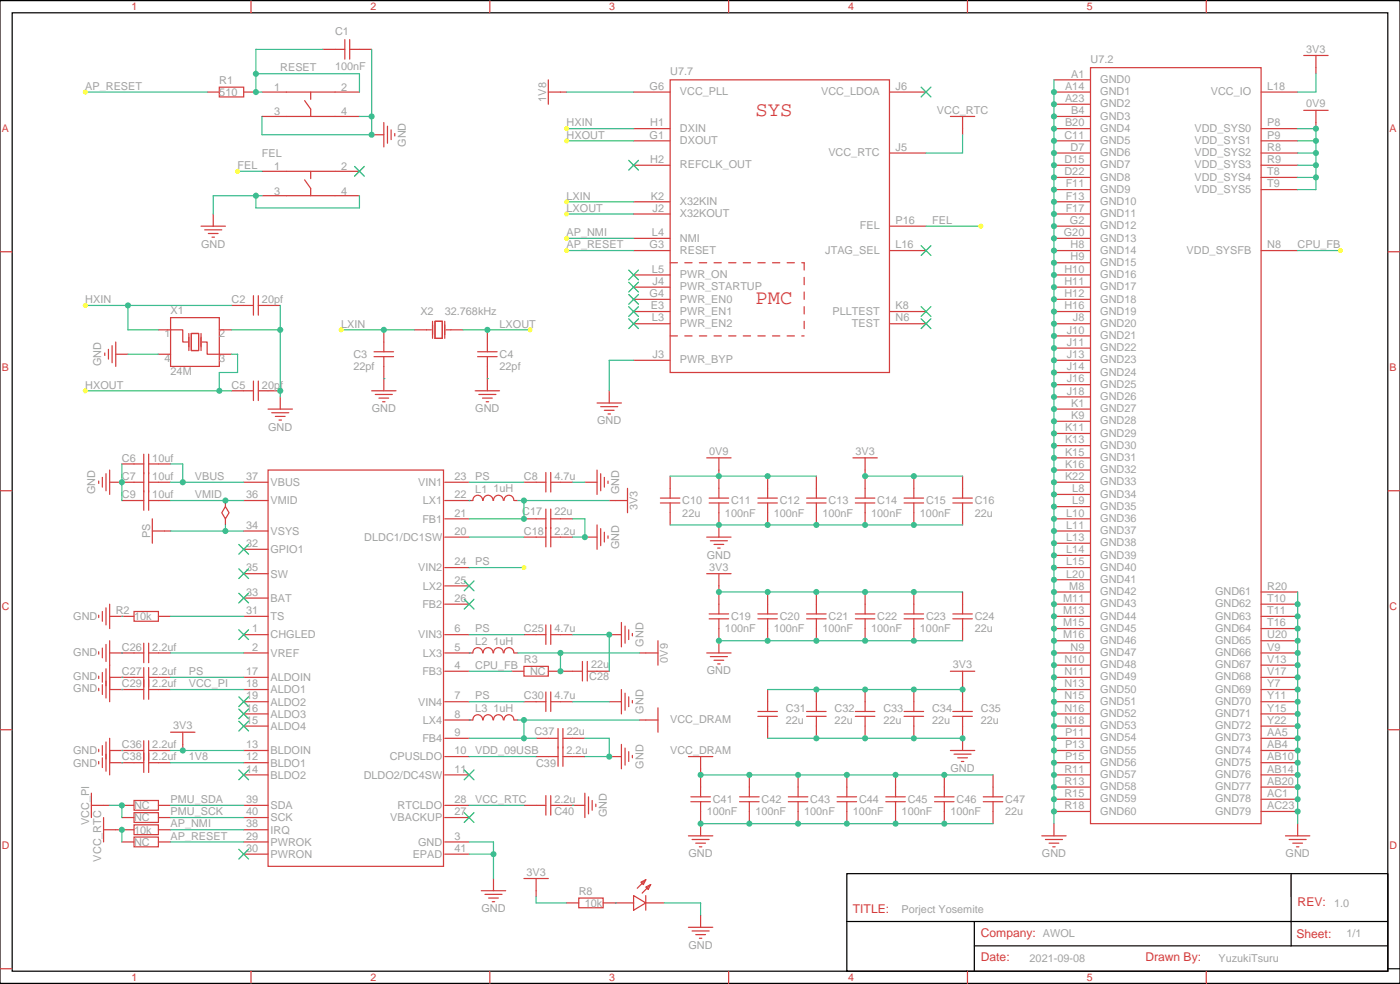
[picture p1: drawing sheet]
<svg xmlns="http://www.w3.org/2000/svg" width="405mm" height="285mm" viewBox="0 0 405 285" stroke-linecap="round" stroke-linejoin="round" font-family="sans-serif">
<path d="M0 .2h405.3v284.3h-405.3zM3.5 3.7h398.3v277.3h-398.3zM245.2 252.8h156.6v28.2h-156.6zM373.8 252.8v20.9M245.2 266.6h156.5M282.1 273.7h119.6M282.1 266.6v14.1M401.8 280.3h3.5" fill="none" stroke="#000" stroke-width=".35"/>
<g fill="none" stroke="#d43d3d" stroke-width=".35">
<path d="M72.7 .2v3.5M93.5 14.3h6.3M99.8 11.5v5.6M101.2 14.3h6.4M101.2 11.5v5.6M141.8 .2v3.5M211 .2v3.5M280.1 .2v3.5M315.7 19.6h49.4v218.7h-49.4zM349.2 .2v3.5M377.5 16.1h7M381 16.1v5.2"/>
<path d="M60 26.6h3.5M63.5 25.2h7.1v2.8h-7.1zM70.6 26.6h3.5M75.8 26.6h28.3M75.8 33.7h28.3M88.2 29.1l1.8 2.5v2.1M90 26.6v2.2M107.6 39h3.5M111.1 35.5v7M112.2 36.5v5M113.2 37.6v2.8M114.3 38.6v.7"/>
<path d="M158.7 26.6h5.3M158.7 23.1v7.1M183.4 26.6h10.6M183.4 37.2h10.6M194 23.1h63.5v84.7h-63.5zM257.5 26.6h10.6M275.2 33.7h7M278.7 33.7v5.3M305.2 23.1h10.5M305.2 26.6h10.5M305.2 30.2h10.5M305.2 33.7h10.5"/>
<path d="M305.2 37.2h10.5M365.1 26.6h10.6M365.1 37.2h10.6M377.5 31.9h7M381 31.9v5.3M75.8 49.6h28.3M75.8 56.6h28.3M88.2 52l1.8 2.5v2.1M90 49.6v2.1M183.4 40.7h10.6M183.4 47.8h10.6M183.4 58.4h10.6"/>
<path d="M257.5 44.3h10.6M305.2 40.7h10.5M305.2 44.3h10.5M305.2 47.8h10.5M305.2 51.3h10.5M305.2 54.9h10.5M305.2 58.4h10.5M365.1 40.7h10.6M365.1 44.3h10.6M365.1 47.8h10.6M365.1 51.3h10.6M365.1 54.9h10.6"/>
<path d="M0 72.8h3.5M58.2 65.4h7.1M59.3 66.5h4.9M60.3 67.6h2.8M61.4 68.6h.7M61.7 61.9v3.5M183.4 61.9h10.6M183.4 69h10.6M183.4 72.5h10.6M183.4 79.6h10.6M257.5 65.4h10.6M257.5 72.5h10.6"/>
<path d="M305.2 61.9h10.5M305.2 65.4h10.5M305.2 69h10.5M305.2 72.5h10.5M305.2 76h10.5M305.2 79.6h10.5M365.1 72.5h10.6M401.8 72.8h3.5M33.5 99v7M45.9 95.4h7v3.6h1.4M49.4 91.9h14.1v14.1h-14.1zM54.7 96.5v4.9"/>
<path d="M55.4 96.5h2.1v4.9h-2.1zM58.2 96.5v4.9M58.6 99h1.4v3.5h7M63.5 95.4h3.5M67 88.4h6.4M73.4 85.5v5.7M74.8 88.4h6.3M74.8 85.5v5.7M111.1 95.4v6.4M119.9 95.4h5M125.2 93v4.9M125.9 93h2.2v4.9h-2.2z"/>
<path d="M128.8 93v4.9M129.1 95.4h5M141.1 95.4v6.4M183.4 83.1h10.6M183.4 86.6h10.6M183.4 90.1h10.6M183.4 93.7h10.6M257.5 90.1h10.6M257.5 93.7h10.6M305.2 83.1h10.5M305.2 86.6h10.5M305.2 90.1h10.5"/>
<path d="M305.2 93.7h10.5M305.2 97.2h10.5M30.3 102.1v.7M31.4 101.1v2.8M32.5 100v5M33.5 102.5h3.5M45.9 102.5h3.5M67 113.1h6.4M73.4 110.2v5.7M74.8 110.2v5.7M74.8 113.1h6.3M77.6 118.4h7.1"/>
<path d="M78.7 119.4h4.9M81.1 114.8v3.6M107.6 113.1h7.1M108.3 101.8h5.6M108.3 103.2h5.6M108.7 114.1h4.9M109.7 115.2h2.8M110.8 116.2h.7M111.1 103.2v9.9M137.6 113.1h7M138.3 101.8h5.6M138.3 103.2h5.6"/>
<path d="M138.6 114.1h5M139.7 115.2h2.8M140.8 116.2h.7M141.1 103.2v9.9M172.9 116.6h7M173.9 117.7h5M175 118.7h2.8M176 119.8h.7M176.4 113.1v3.5M183.4 104.2h10.6M305.2 100.7h10.5M305.2 104.2h10.5"/>
<path d="M305.2 107.8h10.5M305.2 111.3h10.5M305.2 114.8h10.5M305.2 118.4h10.5M28.6 139.2v.7M29.6 138.1v2.8M30.7 137.1v4.9M31.7 139.5h9.9M31.7 136v7.1M35.3 134.2h6.3M41.6 131.4v16.2M43 139.5h6.4"/>
<path d="M43 131.4v16.2M43 134.2h6.4M70.6 139.5h7M77.6 136h50.8v114.6h-50.8zM79.7 120.5h2.8M80.8 121.5h.7M128.8 139.5h7M151.7 139.5h6.3M158 136.7v5.6M159.5 139.5h6.3M159.5 136.7v5.6M169.3 139.5h3.6"/>
<path d="M172.9 136v7.1M173.9 137.1v4.9M175 138.1v2.8M176 139.2v.7M194 137.8v6.3M204.6 132.5h7.1M208.1 132.5v11.6M222.2 137.8v6.3M236.4 137.8v6.3M246.9 132.5h7.1M250.5 132.5v11.6M264.6 137.8v6.3"/>
<path d="M278.7 137.8v6.3M305.2 139.5h10.5M305.2 121.9h10.5M305.2 125.4h10.5M305.2 128.9h10.5M305.2 132.5h10.5M305.2 136h10.5M0 142h3.5M35.3 144.8h6.3M43 144.8h6.4M44.1 153.6h5.3M44.1 150.1v7.1"/>
<path d="M65.3 146.6l1 1.7-1 1.8-1.1-1.8zM65.3 144.8v1.8M65.3 150.1v1.8M70.6 144.8h7M70.6 153.6h7M70.6 158.9h7M128.8 144.8h8.1M128.8 150.1h7M128.8 155.4h7M136.9 144.8a1.41 1.41 0 0 1 1.4-1.5 1.41 1.41 0 0 1 1.4 1.5M139.9 144.8a1.41 1.41 0 0 1 1.4-1.5 1.41 1.41 0 0 1 1.4 1.5M142.9 144.8a1.41 1.41 0 0 1 1.4-1.5 1.41 1.41 0 0 1 1.4 1.5"/>
<path d="M145.9 144.8a1.41 1.41 0 0 1 1.5-1.5 1.41 1.41 0 0 1 1.4 1.5M148.9 144.8h1M151.7 150.1h6.3M151.7 155.4h6.3M158 147.3v10.9M159.5 150.1h6.3M159.5 155.4h6.3M159.5 147.3v10.9M169.3 155.4h3.6M172.9 151.9v7M173.9 152.9v5M175 154v2.8"/>
<path d="M176 155v.8M176.4 144.8h5.3M181.7 141.3v7M191.2 144.1h5.6M191.2 145.5h5.6M194 145.5v6.4M204.6 155.4h7.1M205.3 144.1h5.7M205.3 145.5h5.7M205.7 156.5h4.9M206.7 157.5h2.8M207.8 158.6h.7"/>
<path d="M208.1 145.5v9.9M219.4 144.1h5.7M219.4 145.5h5.7M222.2 145.5v6.4M233.5 144.1h5.7M233.5 145.5h5.7M236.4 145.5v6.4M247.6 144.1h5.7M247.6 145.5h5.7M250.5 145.5v6.4M261.8 144.1h5.6M261.8 145.5h5.6"/>
<path d="M264.6 145.5v6.4M275.9 144.1h5.6M275.9 145.5h5.6M278.7 145.5v6.4M305.2 153.6h10.5M305.2 150.1h10.5M305.2 143.1h10.5M305.2 146.6h10.5M305.2 157.2h10.5M401.8 142h3.5M28.6 178v.7M29.6 176.9v2.8"/>
<path d="M30.7 175.9v4.9M31.7 178.3h7.1M31.7 174.8v7.1M38.8 176.9h7.1v2.8h-7.1zM45.9 178.3h3.5M70.6 166h7M70.6 173h7M70.6 178.3h7M128.8 174.8h7M128.8 169.5h7M128.8 164.2h7M204.6 166h7.1"/>
<path d="M205.3 177.6h5.7M205.3 179h5.7M208.1 166v11.6M208.1 179v9.9M219.4 177.6h5.7M219.4 179h5.7M222.2 171.3v6.3M222.2 179v6.4M233.5 177.6h5.7M233.5 179h5.7M236.4 171.3v6.3M236.4 179v6.4"/>
<path d="M247.6 177.6h5.7M247.6 179h5.7M250.5 171.3v6.3M250.5 179v6.4M261.8 177.6h5.6M261.8 179h5.6M264.6 171.3v6.3M264.6 179v6.4M275.9 177.6h5.6M275.9 179h5.6M278.7 171.3v6.3M278.7 179v6.4"/>
<path d="M305.2 178.3h10.5M305.2 174.8h10.5M305.2 164.2h10.5M305.2 160.7h10.5M305.2 167.7h10.5M305.2 171.3h10.5M365.1 178.3h10.6M365.1 174.8h10.6M365.1 171.3h10.6M28.6 188.6v.7M28.6 195.6v.7M28.6 199.1v.7"/>
<path d="M29.6 187.5v2.8M29.6 194.6v2.8M29.6 198.1v2.8M30.7 186.4v5M30.7 193.5v8.5M31.7 199.5h9.9M31.7 196h9.9M31.7 188.9h9.9M31.7 185.4v17.6M41.6 186.1v5.6M41.6 193.1v9.2M43 199.5h6.4"/>
<path d="M43 196h6.4M43 188.9h6.4M43 186.1v5.6M43 193.1v9.2M70.6 199.5h7M70.6 196h7M70.6 183.6h7M70.6 188.9h7M128.8 183.6h7M128.8 188.9h8.1M128.8 194.2h7M136.9 188.9a1.41 1.41 0 0 1 1.4-1.5 1.41 1.41 0 0 1 1.4 1.5"/>
<path d="M139.9 188.9a1.41 1.41 0 0 1 1.4-1.5 1.41 1.41 0 0 1 1.4 1.5M142.9 188.9a1.41 1.41 0 0 1 1.4-1.5 1.41 1.41 0 0 1 1.4 1.5M145.9 188.9a1.41 1.41 0 0 1 1.5-1.5 1.41 1.41 0 0 1 1.4 1.5M148.2 194.2h3.5M148.9 188.9h1M151.7 192.8h7v2.8h-7zM151.7 183.6h6.3M158 180.8v5.6M158.7 194.2h9.9M159.5 183.6h6.3M159.5 180.8v5.6M168.6 191.4v5.6"/>
<path d="M170 194.2h6.4M170 191.4v5.6M176.4 183.6h3.5M179.9 180.1v7M179.9 199.5v7.1M181 181.2v4.9M182 182.2v2.8M183.1 183.3v.7M185.2 188.9h5.3M190.5 185.4v7M204.6 188.9h7.1M205.7 190h4.9"/>
<path d="M206.7 191h2.8M207.8 192.1h.7M222.2 199.5v6.3M236.4 199.5v6.3M250.5 199.5v6.3M264.6 199.5v6.3M275.2 194.2h7M278.7 194.2v11.6M305.2 199.5h10.5M305.2 196h10.5M305.2 188.9h10.5M305.2 181.9h10.5"/>
<path d="M305.2 185.4h10.5M305.2 192.4h10.5M365.1 199.5h10.6M365.1 196h10.6M365.1 188.9h10.6M365.1 181.9h10.6M365.1 185.4h10.6M365.1 192.4h10.6M0 211.1h3.5M28.6 216.8v.7M29.6 215.7v2.8M29.6 219.3v2.8"/>
<path d="M30.7 214.7v8.4M31.7 217.1h9.9M31.7 213.6v10.6M41.6 214.3v9.2M43 217.1h6.4M43 214.3v9.2M49.4 211.8h7M52.9 211.8v5.3M70.6 203h7M70.6 206.6h7M70.6 210.1h7M70.6 217.1h7"/>
<path d="M128.8 203h7M128.8 218.9h7M128.8 213.6h7M128.8 208.3h8.1M136.9 208.3a1.41 1.41 0 0 1 1.4-1.5 1.41 1.41 0 0 1 1.4 1.5M139.9 208.3a1.41 1.41 0 0 1 1.4-1.5 1.41 1.41 0 0 1 1.4 1.5M142.9 208.3a1.41 1.41 0 0 1 1.4-1.5 1.41 1.41 0 0 1 1.4 1.5M145.9 208.3a1.41 1.41 0 0 1 1.5-1.5 1.41 1.41 0 0 1 1.4 1.5M148.9 208.3h1M151.7 203h6.3M155.2 218.9h6.4M155.2 213.6h6.4"/>
<path d="M158 200.2v5.6M159.5 203h6.3M159.5 200.2v5.6M161.6 210.8v10.9M163 218.9h6.3M163 213.6h6.3M163 210.8v10.9M176.4 203h3.5M176.4 218.9h3.5M179.9 215.4v7M181 200.6v4.9M181 216.4v5"/>
<path d="M182 201.6v2.8M182 217.5v2.8M183.1 202.7v.7M183.1 218.5v.8M185.2 208.3h5.3M190.5 204.8v7M199.3 218.9h7.1M202.8 218.9v11.6M219.4 205.8h5.7M219.4 207.3h5.7M222.2 207.3v6.3M233.5 205.8h5.7"/>
<path d="M233.5 207.3h5.7M236.4 207.3v6.3M247.6 205.8h5.7M247.6 207.3h5.7M250.5 207.3v6.3M261.8 205.8h5.6M261.8 207.3h5.6M264.6 207.3v6.3M275.2 217.1h7M275.9 205.8h5.6M275.9 207.3h5.6M276.2 218.2h5"/>
<path d="M277.3 219.3h2.8M278.7 207.3v9.8M305.2 203h10.5M305.2 206.6h10.5M305.2 210.1h10.5M305.2 217.1h10.5M305.2 213.6h10.5M365.1 203h10.6M365.1 206.6h10.6M365.1 210.1h10.6M365.1 217.1h10.6M365.1 213.6h10.6"/>
<path d="M401.8 211.1h3.5M26.5 233h5.2M26.5 229.5v7M28.6 220.3v.7M30 236.5v7.1M31.7 220.7h9.9M35.3 236.5h3.5M35.3 233h3.5M38.8 238.7h7.1v2.8h-7.1zM38.8 235.1h7.1v2.8h-7.1zM38.8 231.6h7.1v2.8h-7.1zM43 220.7h6.4"/>
<path d="M45.9 236.5h3.5M45.9 233h3.5M70.6 236.5h7M70.6 233h7M70.6 224.2h7M70.6 220.7h7M128.8 236.5h7M128.8 233h7M128.8 224.2h7M151.7 233h6.3M158 230.2v5.6M159.5 233h9.8"/>
<path d="M159.5 230.2v5.6M169.3 229.5v7M170.4 230.5v5M171.4 231.6v2.8M172.5 232.7v.7M200 230.5h5.7M200 232h5.7M202.8 232v9.8M214.1 230.5h5.7M214.1 232h5.7M217 224.2v6.3M217 232v6.3"/>
<path d="M228.2 230.5h5.7M228.2 232h5.7M231.1 224.2v6.3M231.1 232v6.3M242.4 230.5h5.6M242.4 232h5.6M245.2 224.2v6.3M245.2 232v6.3M256.5 230.5h5.6M256.5 232h5.6M259.3 224.2v6.3M259.3 232v6.3"/>
<path d="M270.6 230.5h5.6M270.6 232h5.6M273.4 224.2v6.3M273.4 232v6.3M278.3 220.3h.7M284.7 230.5h5.6M284.7 232h5.6M287.5 224.2v6.3M287.5 232v6.3M305.2 224.2h10.5M305.2 220.7h10.5M305.2 227.7h10.5"/>
<path d="M305.2 231.2h10.5M305.2 234.8h10.5M305.2 238.3v3.5M365.1 224.2h10.6M365.1 220.7h10.6M365.1 227.7h10.6M365.1 231.2h10.6M365.1 234.8h10.6M375.7 238.3v3.5M30 240.1h8.8M35.3 243.6h3.5M38.8 242.2h7.1v2.8h-7.1z"/>
<path d="M45.9 240.1h3.5M45.9 243.6h3.5M70.6 247.1h7M70.6 240.1h7M70.6 243.6h7M128.8 247.1h7M128.8 243.6h7M139.3 257.7h7.1M140.4 258.8h4.9M141.5 259.8h2.8M142.9 254.2v3.5M151.7 254.2h7"/>
<path d="M155.2 254.2v5.3M167.6 259.8h7v2.8h-7zM183.4 259.1l3.6 2.1-3.6 2.1zM185.6 255.2l1.4-.7-.7 1.4zM187 256.6l1.4-.7-.7 1.5zM187 254.5l-2.5 2.5M187 259.1v4.2M188.4 255.9l-2.5 2.5M199.3 241.8h7.1M200.4 242.9h4.9M201.4 243.9h2.9M202.5 245h.7"/>
<path d="M301.6 241.8h7.1M302.7 242.9h4.9M303.7 243.9h2.9M304.8 245h.7M372.2 241.8h7M373.2 242.9h5M374.3 243.9h2.8M375.4 245h.7M142.5 260.9h.7M164 261.2h3.6M174.6 261.2h8.8M187 261.2h5.3"/>
<path d="M199.3 268.3h7.1M200.4 269.3h4.9M201.4 270.4h2.9M202.5 271.5h.7M202.8 264.8v3.5M0 280.3h3.5M72.7 281v3.5M141.8 281v3.5M211 281v3.5M280.1 281v3.5M349.2 281v3.5"/>
</g>
<g fill="none" stroke="#3c3" stroke-width=".35">
<path d="M266.7 25.2l2.8 2.8M269.5 25.2l-2.8 2.8M102.7 48.2l2.8 2.8M105.5 48.2l-2.8 2.8M182 46.4l2.9 2.8M184.9 46.4l-2.9 2.8M182 78.1l2.9 2.9M184.9 78.1l-2.9 2.9M266.7 71.1l2.8 2.8M269.5 71.1l-2.8 2.8M182 81.7l2.9 2.8M182 85.2l2.9 2.8"/>
<path d="M182 88.7l2.9 2.8M182 92.3l2.9 2.8M184.9 92.3l-2.9 2.8M184.9 81.7l-2.9 2.8M184.9 85.2l-2.9 2.8M184.9 88.7l-2.9 2.8M266.7 92.3l2.8 2.8M266.7 88.7l2.8 2.8M269.5 92.3l-2.8 2.8M269.5 88.7l-2.8 2.8M69.1 157.5l2.9 2.8M72 157.5l-2.9 2.8"/>
<path d="M69.1 164.6l2.9 2.8M69.1 171.6l2.9 2.8M72 164.6l-2.9 2.8M72 171.6l-2.9 2.8M134.4 173.4l2.8 2.8M134.4 168.1l2.8 2.8M137.2 173.4l-2.8 2.8M137.2 168.1l-2.8 2.8M69.1 182.2l2.9 2.8M72 182.2l-2.9 2.8M69.1 201.6l2.9 2.8M69.1 205.1l2.9 2.9"/>
<path d="M69.1 208.7l2.9 2.8M72 201.6l-2.9 2.8M72 205.1l-2.9 2.9M72 208.7l-2.9 2.8M69.1 222.8l2.9 2.8M72 222.8l-2.9 2.8M134.4 235.1l2.8 2.8M134.4 222.8l2.8 2.8M137.2 235.1l-2.8 2.8M137.2 222.8l-2.8 2.8M69.1 245.7l2.9 2.8M72 245.7l-2.9 2.8"/>
</g>
<path d="M194 76h38.8M232.8 76v21.2M194 97.2h38.8" fill="none" stroke="#d43d3d" stroke-width=".35" stroke-dasharray="2.1 2.1"/>
<path d="M24.7 88.4h42.3M37 88.4v7h8.9M67 95.4h14.1M81.1 88.4v26.4M24.7 113.1h42.3M37 102.5h8.9M67 102.5h1.8v5.3h-5.3v5.3" fill="none" stroke="#3dbd91" stroke-width=".35"/>
<g fill="#3dbd91">
<circle cx="111.1" cy="109.5" r=".18"/>
<circle cx="141.1" cy="109.5" r=".18"/>
</g>
<path d="M164 37.2h19.4M164 40.7h19.4M164 58.4h19.4M164 61.9h19.4M98.8 95.4h21.1M134.1 95.4h19.4M49.4 153.6h21.2M49.4 144.8h21.2M65.3 151.9v1.7" fill="none" stroke="#3dbd91" stroke-width=".35"/>
<circle cx="35.3" cy="178.3" r=".18" fill="#3dbd91"/>
<path d="M49.4 178.3h21.2M49.4 188.9h21.2" fill="none" stroke="#3dbd91" stroke-width=".35"/>
<circle cx="35.3" cy="188.9" r=".18" fill="#3dbd91"/>
<path d="M49.4 196h21.2M49.4 199.5h21.2" fill="none" stroke="#3dbd91" stroke-width=".35"/>
<g fill="#3dbd91">
<circle cx="35.3" cy="199.5" r=".18"/>
<circle cx="35.3" cy="217.1" r=".18"/>
<circle cx="35.3" cy="220.7" r=".18"/>
</g>
<path d="M107.6 14.3v24.7h-31.8v-5.3M104.1 33.7h3.5M135.8 139.5h15.9M49.4 217.1h21.2M49.4 220.7h21.2M49.4 233h21.2M35.3 240.1v3.5M49.4 240.1h21.2M49.4 243.6h21.2" fill="none" stroke="#3dbd91" stroke-width=".35"/>
<circle cx="135.8" cy="144.8" r=".18" fill="#3dbd91"/>
<path d="M165.8 139.5h3.5M135.8 155.4h15.9M135.8 164.2h15.9M135.8 183.6h15.9" fill="none" stroke="#3dbd91" stroke-width=".35"/>
<circle cx="135.8" cy="188.9" r=".18" fill="#3dbd91"/>
<path d="M135.8 203h15.9" fill="none" stroke="#3dbd91" stroke-width=".35"/>
<circle cx="135.8" cy="208.3" r=".18" fill="#3dbd91"/>
<path d="M135.8 233h15.9" fill="none" stroke="#3dbd91" stroke-width=".35"/>
<circle cx="165.8" cy="233" r=".18" fill="#3dbd91"/>
<path d="M305.2 23.1v215.2M268.1 65.4h15.9M375.7 171.3v67M135.8 243.6h7.1v10.6M135.8 247.1h7.1" fill="none" stroke="#3dbd91" stroke-width=".35"/>
<circle cx="35.3" cy="196" r=".18" fill="#3dbd91"/>
<g fill="none" stroke="#3dbd91" stroke-width=".35">
<path d="M93.5 14.3h-19.4v12.3h1.7M24.7 26.6h35.3M74.1 21.3h30v5.3M164 26.6h19.4M278.7 39v5.3h-10.6M375.7 37.2h5.3v17.7h-5.3M381 21.3v5.3h-5.3M68.8 49.6h7M74.1 56.6v3.5h30v-3.5M75.8 56.6h-14.1v5.3M375.7 44.3h5.3M375.7 51.3h5.3"/>
<path d="M375.7 47.8h5.3M375.7 40.7h5.3M164 69h19.4M164 72.5h19.4M375.7 72.5h12.4M183.4 104.2h-7v8.9M35.3 134.2v10.6M49.4 134.2h3.5v5.3M49.4 139.5h21.2M194 137.8h42.4M250.5 137.8h28.2M149.9 144.8h26.5"/>
<path d="M151.7 144.8v5.3h-15.9M165.8 150.1h3.5v5.3h-3.5M194 151.9h84.7M208.1 171.3h70.6M135.8 194.2h12.4M149.9 188.9h35.3M162.3 188.9v5.3M165.8 183.6h10.6v10.6M208.1 185.4h70.6M165.8 203h10.6M31.7 233h3.6v3.5M49.4 236.5h21.2"/>
<path d="M202.8 224.2h84.7M202.8 238.3h84.7M192.3 261.2h10.5v3.6"/>
</g>
<circle cx="178.2" cy="261.2" r=".18" fill="#3dbd91"/>
<path d="M222.2 199.5h56.5M135.8 213.6h19.4M135.8 218.9h19.4M149.9 208.3h35.3M151.7 208.3v5.3M169.3 213.6h7.1v5.3h-7.1M222.2 213.6h56.5M155.2 259.5v1.7h8.8" fill="none" stroke="#3dbd91" stroke-width=".35"/>
<g fill="#3dbd91">
<circle cx="37" cy="88.4" r=".88"/>
<circle cx="81.1" cy="95.4" r=".88"/>
<circle cx="81.1" cy="113.1" r=".88"/>
<circle cx="63.5" cy="113.1" r=".88"/>
<circle cx="111.1" cy="95.4" r=".88"/>
<circle cx="141.1" cy="95.4" r=".88"/>
<circle cx="65.3" cy="153.6" r=".88"/>
<circle cx="65.3" cy="144.8" r=".88"/>
<circle cx="52.9" cy="217.1" r=".88"/>
<circle cx="35.3" cy="240.1" r=".88"/>
<circle cx="107.6" cy="39" r=".88"/>
<circle cx="107.6" cy="33.7" r=".88"/>
<circle cx="375.7" cy="174.8" r=".88"/>
<circle cx="375.7" cy="178.3" r=".88"/>
<circle cx="375.7" cy="181.9" r=".88"/>
<circle cx="375.7" cy="185.4" r=".88"/>
<circle cx="375.7" cy="188.9" r=".88"/>
<circle cx="375.7" cy="192.4" r=".88"/>
<circle cx="375.7" cy="196" r=".88"/>
<circle cx="375.7" cy="199.5" r=".88"/>
<circle cx="375.7" cy="203" r=".88"/>
<circle cx="375.7" cy="206.6" r=".88"/>
<circle cx="375.7" cy="210.1" r=".88"/>
<circle cx="375.7" cy="213.6" r=".88"/>
<circle cx="375.7" cy="217.1" r=".88"/>
<circle cx="375.7" cy="220.7" r=".88"/>
<circle cx="375.7" cy="224.2" r=".88"/>
<circle cx="375.7" cy="227.7" r=".88"/>
<circle cx="375.7" cy="231.2" r=".88"/>
<circle cx="375.7" cy="234.8" r=".88"/>
<circle cx="305.2" cy="231.2" r=".88"/>
<circle cx="305.2" cy="234.8" r=".88"/>
<circle cx="305.2" cy="227.7" r=".88"/>
<circle cx="305.2" cy="224.2" r=".88"/>
<circle cx="305.2" cy="220.7" r=".88"/>
<circle cx="305.2" cy="217.1" r=".88"/>
<circle cx="305.2" cy="213.6" r=".88"/>
<circle cx="305.2" cy="210.1" r=".88"/>
<circle cx="305.2" cy="206.6" r=".88"/>
<circle cx="305.2" cy="203" r=".88"/>
<circle cx="305.2" cy="199.5" r=".88"/>
<circle cx="305.2" cy="196" r=".88"/>
<circle cx="305.2" cy="192.4" r=".88"/>
<circle cx="305.2" cy="188.9" r=".88"/>
<circle cx="305.2" cy="185.4" r=".88"/>
<circle cx="305.2" cy="181.9" r=".88"/>
<circle cx="305.2" cy="178.3" r=".88"/>
<circle cx="305.2" cy="174.8" r=".88"/>
<circle cx="305.2" cy="171.3" r=".88"/>
<circle cx="305.2" cy="167.7" r=".88"/>
<circle cx="305.2" cy="164.2" r=".88"/>
<circle cx="305.2" cy="160.7" r=".88"/>
<circle cx="305.2" cy="157.2" r=".88"/>
<circle cx="305.2" cy="153.6" r=".88"/>
<circle cx="305.2" cy="150.1" r=".88"/>
<circle cx="305.2" cy="146.6" r=".88"/>
<circle cx="305.2" cy="143.1" r=".88"/>
<circle cx="305.2" cy="139.5" r=".88"/>
<circle cx="305.2" cy="136" r=".88"/>
<circle cx="305.2" cy="132.5" r=".88"/>
<circle cx="305.2" cy="128.9" r=".88"/>
<circle cx="305.2" cy="125.4" r=".88"/>
<circle cx="305.2" cy="121.9" r=".88"/>
<circle cx="305.2" cy="118.4" r=".88"/>
<circle cx="305.2" cy="114.8" r=".88"/>
<circle cx="305.2" cy="111.3" r=".88"/>
<circle cx="305.2" cy="107.8" r=".88"/>
<circle cx="305.2" cy="104.2" r=".88"/>
<circle cx="305.2" cy="100.7" r=".88"/>
<circle cx="305.2" cy="97.2" r=".88"/>
<circle cx="305.2" cy="93.7" r=".88"/>
<circle cx="305.2" cy="90.1" r=".88"/>
<circle cx="305.2" cy="86.6" r=".88"/>
<circle cx="305.2" cy="83.1" r=".88"/>
<circle cx="305.2" cy="79.6" r=".88"/>
<circle cx="305.2" cy="76" r=".88"/>
<circle cx="305.2" cy="72.5" r=".88"/>
<circle cx="305.2" cy="69" r=".88"/>
<circle cx="305.2" cy="65.4" r=".88"/>
<circle cx="305.2" cy="61.9" r=".88"/>
<circle cx="305.2" cy="58.4" r=".88"/>
<circle cx="305.2" cy="54.9" r=".88"/>
<circle cx="305.2" cy="51.3" r=".88"/>
<circle cx="305.2" cy="47.8" r=".88"/>
<circle cx="305.2" cy="44.3" r=".88"/>
<circle cx="305.2" cy="40.7" r=".88"/>
<circle cx="305.2" cy="37.2" r=".88"/>
<circle cx="305.2" cy="33.7" r=".88"/>
<circle cx="305.2" cy="30.2" r=".88"/>
<circle cx="305.2" cy="26.6" r=".88"/>
<circle cx="142.9" cy="247.1" r=".88"/>
<circle cx="35.3" cy="233" r=".88"/>
<circle cx="74.1" cy="21.3" r=".88"/>
<circle cx="74.1" cy="26.6" r=".88"/>
<circle cx="381" cy="51.3" r=".88"/>
<circle cx="381" cy="47.8" r=".88"/>
<circle cx="381" cy="44.3" r=".88"/>
<circle cx="381" cy="40.7" r=".88"/>
<circle cx="381" cy="37.2" r=".88"/>
<circle cx="74.1" cy="56.6" r=".88"/>
<circle cx="208.1" cy="185.4" r=".88"/>
<circle cx="222.3" cy="185.4" r=".88"/>
<circle cx="236.4" cy="185.4" r=".88"/>
<circle cx="250.5" cy="185.4" r=".88"/>
<circle cx="264.6" cy="185.4" r=".88"/>
<circle cx="264.6" cy="171.3" r=".88"/>
<circle cx="250.5" cy="171.3" r=".88"/>
<circle cx="236.4" cy="171.3" r=".88"/>
<circle cx="222.3" cy="171.3" r=".88"/>
<circle cx="208.1" cy="171.3" r=".88"/>
<circle cx="35.3" cy="139.5" r=".88"/>
<circle cx="52.9" cy="139.5" r=".88"/>
<circle cx="162.3" cy="188.9" r=".88"/>
<circle cx="162.3" cy="194.2" r=".88"/>
<circle cx="176.4" cy="183.6" r=".88"/>
<circle cx="169.3" cy="155.4" r=".88"/>
<circle cx="151.7" cy="144.8" r=".88"/>
<circle cx="151.7" cy="150.1" r=".88"/>
<circle cx="259.3" cy="224.2" r=".88"/>
<circle cx="273.4" cy="224.2" r=".88"/>
<circle cx="245.2" cy="224.2" r=".88"/>
<circle cx="231.1" cy="224.2" r=".88"/>
<circle cx="217" cy="224.2" r=".88"/>
<circle cx="202.8" cy="224.2" r=".88"/>
<circle cx="217" cy="238.3" r=".88"/>
<circle cx="202.8" cy="238.3" r=".88"/>
<circle cx="231.1" cy="238.3" r=".88"/>
<circle cx="245.2" cy="238.3" r=".88"/>
<circle cx="259.3" cy="238.3" r=".88"/>
<circle cx="273.4" cy="238.3" r=".88"/>
<circle cx="208.1" cy="137.8" r=".88"/>
<circle cx="222.3" cy="137.8" r=".88"/>
<circle cx="236.4" cy="151.9" r=".88"/>
<circle cx="222.3" cy="151.9" r=".88"/>
<circle cx="208.1" cy="151.9" r=".88"/>
<circle cx="250.5" cy="151.9" r=".88"/>
<circle cx="264.6" cy="151.9" r=".88"/>
<circle cx="264.6" cy="137.8" r=".88"/>
<circle cx="250.5" cy="137.8" r=".88"/>
<circle cx="151.7" cy="208.3" r=".88"/>
<circle cx="151.7" cy="213.6" r=".88"/>
<circle cx="176.4" cy="218.9" r=".88"/>
<circle cx="236.4" cy="199.5" r=".88"/>
<circle cx="250.5" cy="199.5" r=".88"/>
<circle cx="264.6" cy="199.5" r=".88"/>
<circle cx="278.7" cy="199.5" r=".88"/>
<circle cx="278.7" cy="213.6" r=".88"/>
<circle cx="264.6" cy="213.6" r=".88"/>
<circle cx="250.5" cy="213.6" r=".88"/>
<circle cx="236.4" cy="213.6" r=".88"/>
</g>
<g fill="#ff0">
<circle cx="24.7" cy="88.4" r=".71"/>
<circle cx="24.7" cy="113.1" r=".71"/>
<circle cx="98.8" cy="95.4" r=".71"/>
<circle cx="153.5" cy="95.4" r=".71"/>
<circle cx="164" cy="37.2" r=".71"/>
<circle cx="164" cy="40.7" r=".71"/>
<circle cx="164" cy="58.4" r=".71"/>
<circle cx="164" cy="61.9" r=".71"/>
<circle cx="151.7" cy="164.2" r=".71"/>
<circle cx="284" cy="65.4" r=".71"/>
<circle cx="24.7" cy="26.6" r=".71"/>
<circle cx="164" cy="69" r=".71"/>
<circle cx="164" cy="72.5" r=".71"/>
<circle cx="388.1" cy="72.5" r=".71"/>
<circle cx="68.8" cy="49.6" r=".71"/>
</g>
<g font-size="5.9" fill="#d43d3d">
<text x="218.7" y="33.7">SYS</text>
<text x="218.7" y="88">PMC</text>
</g>
<g font-size="3.5" fill="#d43d3d">
<text x="375.7" y="262.3">REV:</text>
<text x="246.9" y="264">TITLE:</text>
<text x="284" y="271.1">Company: AWOL</text>
<text x="375.4" y="271.4">Sheet:</text>
<text x="284" y="278.1">Date:</text>
<text x="331.6" y="278.1">Drawn By:</text>
</g>
<g font-size="3.1" fill="#d43d3d">
<text x="38.1" y="3">1</text>
<text x="107.2" y="3">2</text>
<text x="176.4" y="3">3</text>
<text x="245.5" y="3">4</text>
<text x="314.7" y="3">5</text>
<text x=".5" y="38.1">A</text>
<text x="402.3" y="38.1">A</text>
<text x=".5" y="107.3">B</text>
<text x="402.3" y="107.3">B</text>
<text x=".5" y="176.4">C</text>
<text x="402.3" y="176.4">C</text>
<text x=".5" y="245.5">D</text>
<text x="402.3" y="245.5">D</text>
<text x="38.1" y="283.8">1</text>
<text x="107.2" y="283.8">2</text>
<text x="176.4" y="283.8">3</text>
<text x="245.5" y="283.8">4</text>
<text x="314.7" y="283.8">5</text>
</g>
<g font-size="3.1" fill="#a2a2a2">
<text x="97" y="10.1">C1</text>
<text x="378.2" y="15.2">3V3</text>
<text x="81.1" y="20.7">RESET</text>
<text x="97" y="20.3">100nF</text>
<text x="194" y="21.7">U7.7</text>
<text x="310.1" y="22.4">A1</text>
<text x="315.7" y="18.2">U7.2</text>
<text x="24.7" y="26">AP_RESET</text>
<text x="63.5" y="24.2">R1</text>
<text x="63.5" y="27.7">510</text>
<text x="79.4" y="26.3">1</text>
<text x="98.8" y="26.3">2</text>
<text x="158.1" y="29.4" transform="rotate(-90 158.1 29.4)">1V8</text>
<text x="188.1" y="26">G6</text>
<text x="196.8" y="27.5">VCC_PLL</text>
<text x="237.7" y="27.5">VCC_LDOA</text>
<text x="259.3" y="26">J6</text>
<text x="308.4" y="26">A14</text>
<text x="308.4" y="29.5">A23</text>
<text x="318.6" y="24">GND0</text>
<text x="318.6" y="27.5">GND1</text>
<text x="350.6" y="27.5">VCC_IO</text>
<text x="366.9" y="26">L18</text>
<text x="79.4" y="33.4">3</text>
<text x="98.8" y="33.4">4</text>
<text x="271.3" y="32.8">VCC_RTC</text>
<text x="310.1" y="33">B4</text>
<text x="318.6" y="31.1">GND2</text>
<text x="318.6" y="34.6">GND3</text>
<text x="378.2" y="31.1">0V9</text>
<text x="164" y="36.6">HXIN</text>
<text x="164" y="40.1">HXOUT</text>
<text x="188.1" y="40.1">G1</text>
<text x="188.2" y="36.6">H1</text>
<text x="196.8" y="38.1">DXIN</text>
<text x="196.8" y="41.7">DXOUT</text>
<text x="308.2" y="40.1">C11</text>
<text x="308.4" y="36.6">B20</text>
<text x="318.6" y="38.1">GND4</text>
<text x="318.6" y="41.7">GND5</text>
<text x="345.8" y="38.1">VDD_SYS0</text>
<text x="345.8" y="41.7">VDD_SYS1</text>
<text x="366.9" y="36.6">P8</text>
<text x="366.9" y="40.1">P9</text>
<text x="75.8" y="45.4">FEL</text>
<text x="117.5" y="42.5" transform="rotate(-90 117.5 42.5)">GND</text>
<text x="188.2" y="47.1">H2</text>
<text x="239.8" y="45.2">VCC_RTC</text>
<text x="259.3" y="43.6">J5</text>
<text x="308.2" y="47.1">D15</text>
<text x="309.9" y="43.6">D7</text>
<text x="318.6" y="45.2">GND6</text>
<text x="345.8" y="45.2">VDD_SYS2</text>
<text x="366.9" y="43.6">R8</text>
<text x="366.9" y="47.1">R9</text>
<text x="68.8" y="48.9">FEL</text>
<text x="79.4" y="49.2">1</text>
<text x="98.8" y="49.2">2</text>
<text x="196.8" y="48.7">REFCLK_OUT</text>
<text x="308.2" y="50.7">D22</text>
<text x="318.6" y="48.7">GND7</text>
<text x="318.6" y="52.2">GND8</text>
<text x="345.8" y="48.7">VDD_SYS3</text>
<text x="345.8" y="52.2">VDD_SYS4</text>
<text x="366.9" y="50.7">T8</text>
<text x="79.4" y="56.3">3</text>
<text x="98.8" y="56.3">4</text>
<text x="164" y="57.7">LXIN</text>
<text x="188.4" y="57.7">K2</text>
<text x="196.8" y="59.3">X32KIN</text>
<text x="308.5" y="54.2">F11</text>
<text x="308.5" y="57.7">F13</text>
<text x="318.6" y="55.8">GND9</text>
<text x="318.6" y="59.3">GND10</text>
<text x="345.8" y="55.8">VDD_SYS5</text>
<text x="366.9" y="54.2">T9</text>
<text x="164" y="61.3">LXOUT</text>
<text x="188.9" y="61.3">J2</text>
<text x="196.8" y="62.8">X32KOUT</text>
<text x="259.3" y="64.8">P16</text>
<text x="269.9" y="64.8">FEL</text>
<text x="308.5" y="61.3">F17</text>
<text x="309.8" y="64.8">G2</text>
<text x="318.6" y="62.8">GND11</text>
<text x="58.2" y="71.6">GND</text>
<text x="164" y="68.3">AP_NMI</text>
<text x="164" y="71.8">AP_RESET</text>
<text x="188.1" y="71.8">G3</text>
<text x="188.8" y="68.3">L4</text>
<text x="196.8" y="69.9">NMI</text>
<text x="248.9" y="66.4">FEL</text>
<text x="259.3" y="71.8">L16</text>
<text x="308" y="68.3">G20</text>
<text x="309.9" y="71.8">H8</text>
<text x="318.6" y="66.4">GND12</text>
<text x="318.6" y="69.9">GND13</text>
<text x="366.9" y="71.8">N8</text>
<text x="375.7" y="71.8">CPU_FB</text>
<text x="196.8" y="73.4">RESET</text>
<text x="239" y="73.4">JTAG_SEL</text>
<text x="309.9" y="75.4">H9</text>
<text x="318.6" y="73.4">GND14</text>
<text x="318.6" y="76.9">GND15</text>
<text x="343.6" y="73.4">VDD_SYSFB</text>
<text x="188.8" y="78.9">L5</text>
<text x="188.9" y="82.4">J4</text>
<text x="196.8" y="80.5">PWR_ON</text>
<text x="196.8" y="84">PWR_STARTUP</text>
<text x="308.2" y="78.9">H10</text>
<text x="308.2" y="82.4">H11</text>
<text x="318.6" y="80.5">GND16</text>
<text x="318.6" y="84">GND17</text>
<text x="24.7" y="87.7">HXIN</text>
<text x="67" y="87.7">C2</text>
<text x="75.8" y="87.7">20pf</text>
<text x="188.1" y="85.9">G4</text>
<text x="188.4" y="89.5">E3</text>
<text x="196.8" y="87.5">PWR_EN0</text>
<text x="259.3" y="89.5">K8</text>
<text x="308.2" y="85.9">H12</text>
<text x="308.2" y="89.5">H16</text>
<text x="318.6" y="87.5">GND18</text>
<text x="49.4" y="90.9">X1</text>
<text x="98.8" y="94.8">LXIN</text>
<text x="121.7" y="91.2">X2</text>
<text x="128.8" y="91.2">32.768kHz</text>
<text x="144.6" y="94.8">LXOUT</text>
<text x="188.8" y="93">L3</text>
<text x="196.8" y="91">PWR_EN1</text>
<text x="196.8" y="94.6">PWR_EN2</text>
<text x="241" y="91">PLLTEST</text>
<text x="246.7" y="94.6">TEST</text>
<text x="259.3" y="93">N6</text>
<text x="310.6" y="93">J8</text>
<text x="318.6" y="91">GND19</text>
<text x="318.6" y="94.6">GND20</text>
<text x="47.6" y="97.6">1</text>
<text x="63.5" y="97.6">2</text>
<text x="308.9" y="96.5">J10</text>
<text x="308.9" y="100.1">J11</text>
<text x="318.6" y="98.1">GND21</text>
<text x="318.6" y="101.6">GND22</text>
<text x="29.3" y="106" transform="rotate(-90 29.3 106)">GND</text>
<text x="47.6" y="104.6">4</text>
<text x="63.5" y="104.6">3</text>
<text x="102.3" y="103.6">C3</text>
<text x="102.3" y="107.1">22pf</text>
<text x="144.6" y="103.6">C4</text>
<text x="144.6" y="107.1">22pf</text>
<text x="188.9" y="103.6">J3</text>
<text x="196.8" y="105.2">PWR_BYP</text>
<text x="308.9" y="103.6">J13</text>
<text x="308.9" y="107.1">J14</text>
<text x="318.6" y="105.2">GND23</text>
<text x="24.7" y="112.4">HXOUT</text>
<text x="49.4" y="108.5">24M</text>
<text x="67" y="112.4">C5</text>
<text x="75.8" y="112.4">20pf</text>
<text x="308.9" y="110.6">J16</text>
<text x="318.6" y="108.7">GND24</text>
<text x="318.6" y="112.2">GND25</text>
<text x="107.6" y="119.3">GND</text>
<text x="137.6" y="119.3">GND</text>
<text x="308.9" y="114.2">J18</text>
<text x="310.1" y="117.7">K1</text>
<text x="318.6" y="115.7">GND26</text>
<text x="318.6" y="119.3">GND27</text>
<text x="77.6" y="124.6">GND</text>
<text x="172.9" y="122.8">GND</text>
<text x="308.4" y="124.8">K11</text>
<text x="310.1" y="121.2">K9</text>
<text x="318.6" y="122.8">GND28</text>
<text x="205.3" y="131.6">0V9</text>
<text x="247.7" y="131.6">3V3</text>
<text x="308.4" y="128.3">K13</text>
<text x="308.4" y="131.8">K15</text>
<text x="318.6" y="126.3">GND29</text>
<text x="318.6" y="129.9">GND30</text>
<text x="35.3" y="133.6">C6</text>
<text x="44.1" y="133.6">10uf</text>
<text x="308.4" y="135.3">K16</text>
<text x="318.6" y="133.4">GND31</text>
<text x="318.6" y="136.9">GND32</text>
<text x="27.6" y="143" transform="rotate(-90 27.6 143)">GND</text>
<text x="35.3" y="138.9">C7</text>
<text x="44.1" y="138.9">10uf</text>
<text x="56.4" y="138.9">VBUS</text>
<text x="71.3" y="138.9">37</text>
<text x="78.3" y="140.6">VBUS</text>
<text x="121.1" y="140.6">VIN1</text>
<text x="131.6" y="138.9">23</text>
<text x="137.6" y="138.9">PS</text>
<text x="137.6" y="142.6">L1</text>
<text x="142.9" y="142.4">1uH</text>
<text x="151.7" y="138.9">C8</text>
<text x="160.5" y="138.9">4.7u</text>
<text x="179.3" y="143" transform="rotate(-90 179.3 143)">GND</text>
<text x="308.4" y="138.9">K22</text>
<text x="310.5" y="142.4">L8</text>
<text x="318.6" y="140.4">GND33</text>
<text x="318.6" y="144">GND34</text>
<text x="35.3" y="144.2">C9</text>
<text x="44.1" y="144.2">10uf</text>
<text x="56.4" y="144.2">VMID</text>
<text x="71.3" y="144.2">36</text>
<text x="78.3" y="145.9">VMID</text>
<text x="122.5" y="145.9">LX1</text>
<text x="131.6" y="144.2">22</text>
<text x="131.6" y="149.4">21</text>
<text x="151.2" y="149.1">C17</text>
<text x="160.6" y="149.1">22u</text>
<text x="184.5" y="147.6" transform="rotate(-90 184.5 147.6)">3V3</text>
<text x="197.6" y="145.9">C10</text>
<text x="197.6" y="149.4">22u</text>
<text x="209.9" y="149.4">100nF</text>
<text x="211.7" y="145.9">C11</text>
<text x="224" y="149.4">100nF</text>
<text x="225.8" y="145.9">C12</text>
<text x="238.1" y="149.4">100nF</text>
<text x="239.9" y="145.9">C13</text>
<text x="252.2" y="149.4">100nF</text>
<text x="254" y="145.9">C14</text>
<text x="266.3" y="149.4">100nF</text>
<text x="268.1" y="145.9">C15</text>
<text x="282.2" y="145.9">C16</text>
<text x="282.2" y="149.4">22u</text>
<text x="308.7" y="149.4">L10</text>
<text x="310.5" y="145.9">L9</text>
<text x="318.6" y="147.5">GND35</text>
<text x="43.4" y="155.7" transform="rotate(-90 43.4 155.7)">PS</text>
<text x="71.3" y="153">34</text>
<text x="78.3" y="154.7">VSYS</text>
<text x="122.3" y="151.2">FB1</text>
<text x="131.6" y="154.7">20</text>
<text x="151.7" y="154.7">C18</text>
<text x="160.5" y="154.7">2.2u</text>
<text x="308.7" y="153">L11</text>
<text x="318.6" y="151">GND36</text>
<text x="318.6" y="154.5">GND37</text>
<text x="71.3" y="158.3">32</text>
<text x="78.3" y="160">GPIO1</text>
<text x="105.5" y="156.5">DLDC1/DC1SW</text>
<text x="179.3" y="158.9" transform="rotate(-90 179.3 158.9)">GND</text>
<text x="204.6" y="161.6">GND</text>
<text x="308.7" y="156.5">L13</text>
<text x="308.7" y="160">L14</text>
<text x="318.6" y="158.1">GND38</text>
<text x="318.6" y="161.6">GND39</text>
<text x="71.3" y="165.3">35</text>
<text x="78.3" y="167.1">SW</text>
<text x="121.1" y="165.3">VIN2</text>
<text x="131.6" y="163.6">24</text>
<text x="137.6" y="163.6">PS</text>
<text x="205.3" y="165.1">3V3</text>
<text x="308.7" y="163.6">L15</text>
<text x="308.7" y="167.1">L20</text>
<text x="318.6" y="165.1">GND40</text>
<text x="71.3" y="172.4">33</text>
<text x="122.5" y="170.6">LX2</text>
<text x="131.6" y="168.9">25</text>
<text x="309.6" y="170.6">M8</text>
<text x="318.6" y="168.7">GND41</text>
<text x="318.6" y="172.2">GND42</text>
<text x="351.8" y="172.2">GND61</text>
<text x="366.9" y="170.6">R20</text>
<text x="21.2" y="179.2">GND</text>
<text x="33.5" y="177.7">R2</text>
<text x="38.8" y="179.4">10k</text>
<text x="71.3" y="177.7">31</text>
<text x="78.3" y="174.1">BAT</text>
<text x="78.3" y="179.4">TS</text>
<text x="122.3" y="175.9">FB2</text>
<text x="131.6" y="174.1">26</text>
<text x="211.7" y="179.4">C19</text>
<text x="225.8" y="179.4">C20</text>
<text x="239.9" y="179.4">C21</text>
<text x="254" y="179.4">C22</text>
<text x="268.1" y="179.4">C23</text>
<text x="282.2" y="179.4">C24</text>
<text x="307.8" y="174.1">M11</text>
<text x="307.8" y="177.7">M13</text>
<text x="318.6" y="175.7">GND43</text>
<text x="318.6" y="179.2">GND44</text>
<text x="351.8" y="175.7">GND62</text>
<text x="351.8" y="179.2">GND63</text>
<text x="366.9" y="174.1">T10</text>
<text x="366.9" y="177.7">T11</text>
<text x="73" y="183">1</text>
<text x="78.3" y="184.7">CHGLED</text>
<text x="121.1" y="184.7">VIN3</text>
<text x="131.6" y="183">6</text>
<text x="137.6" y="183">PS</text>
<text x="151.7" y="183">C25</text>
<text x="160.5" y="183">4.7u</text>
<text x="209.9" y="183">100nF</text>
<text x="224" y="183">100nF</text>
<text x="238.1" y="183">100nF</text>
<text x="252.2" y="183">100nF</text>
<text x="266.3" y="183">100nF</text>
<text x="282.2" y="183">22u</text>
<text x="307.8" y="181.2">M15</text>
<text x="307.8" y="184.7">M16</text>
<text x="318.6" y="182.8">GND45</text>
<text x="351.8" y="182.8">GND64</text>
<text x="366.9" y="181.2">T16</text>
<text x="366.9" y="184.7">U20</text>
<text x="21.2" y="189.8">GND</text>
<text x="35.3" y="188.3">C26</text>
<text x="44.1" y="188.3">2.2uf</text>
<text x="73" y="188.3">2</text>
<text x="78.3" y="190">VREF</text>
<text x="122.5" y="190">LX3</text>
<text x="131.6" y="188.3">5</text>
<text x="137.6" y="186.7">L2</text>
<text x="142.9" y="186.5">1uH</text>
<text x="151.7" y="191.8">R3</text>
<text x="186.3" y="187.1" transform="rotate(-90 186.3 187.1)">GND</text>
<text x="193.4" y="191.7" transform="rotate(-90 193.4 191.7)">0V9</text>
<text x="308.2" y="191.8">N10</text>
<text x="309.9" y="188.3">N9</text>
<text x="318.6" y="186.3">GND46</text>
<text x="318.6" y="189.8">GND47</text>
<text x="351.8" y="186.3">GND65</text>
<text x="351.8" y="189.8">GND66</text>
<text x="366.9" y="188.3">V9</text>
<text x="366.9" y="191.8">V13</text>
<text x="21.2" y="196.9">GND</text>
<text x="35.3" y="195.3">C27</text>
<text x="44.1" y="195.3">2.2uf</text>
<text x="54.7" y="195.3">PS</text>
<text x="71.3" y="195.3">17</text>
<text x="78.3" y="197.1">ALDOIN</text>
<text x="122.3" y="195.3">FB3</text>
<text x="131.6" y="193.5">4</text>
<text x="137.6" y="193.5">CPU_FB</text>
<text x="153.5" y="195.3">NC</text>
<text x="170.6" y="196.7">C28</text>
<text x="171.1" y="193.2">22u</text>
<text x="204.6" y="195.1">GND</text>
<text x="275.9" y="193.4">3V3</text>
<text x="308.2" y="195.3">N11</text>
<text x="318.6" y="193.4">GND48</text>
<text x="318.6" y="196.9">GND49</text>
<text x="351.8" y="193.4">GND67</text>
<text x="351.8" y="196.9">GND68</text>
<text x="366.9" y="195.3">V17</text>
<text x="21.2" y="200.2">GND</text>
<text x="35.3" y="198.8">C29</text>
<text x="44.1" y="198.8">2.2uf</text>
<text x="54.7" y="198.8">VCC_PI</text>
<text x="71.3" y="202.4">19</text>
<text x="71.3" y="198.8">18</text>
<text x="78.3" y="200.6">ALDO1</text>
<text x="131.6" y="202.4">7</text>
<text x="137.6" y="202.4">PS</text>
<text x="151.7" y="202.4">C30</text>
<text x="160.5" y="202.4">4.7u</text>
<text x="308.2" y="198.8">N13</text>
<text x="308.2" y="202.4">N15</text>
<text x="318.6" y="200.4">GND50</text>
<text x="318.6" y="203.9">GND51</text>
<text x="351.8" y="200.4">GND69</text>
<text x="351.8" y="203.9">GND70</text>
<text x="366.9" y="198.8">Y7</text>
<text x="366.9" y="202.4">Y11</text>
<text x="71.3" y="205.9">16</text>
<text x="71.3" y="209.4">15</text>
<text x="78.3" y="204.1">ALDO2</text>
<text x="78.3" y="207.7">ALDO3</text>
<text x="121.1" y="204.1">VIN4</text>
<text x="122.5" y="209.4">LX4</text>
<text x="131.6" y="207.7">8</text>
<text x="137.6" y="206.1">L3</text>
<text x="142.9" y="205.9">1uH</text>
<text x="186.3" y="206.5" transform="rotate(-90 186.3 206.5)">GND</text>
<text x="194" y="209.2">VCC_DRAM</text>
<text x="227.5" y="205.9">C31</text>
<text x="227.5" y="209.4">22u</text>
<text x="241.7" y="205.9">C32</text>
<text x="241.7" y="209.4">22u</text>
<text x="255.8" y="205.9">C33</text>
<text x="255.8" y="209.4">22u</text>
<text x="269.9" y="205.9">C34</text>
<text x="269.9" y="209.4">22u</text>
<text x="284" y="205.9">C35</text>
<text x="284" y="209.4">22u</text>
<text x="308.2" y="205.9">N16</text>
<text x="308.2" y="209.4">N18</text>
<text x="318.6" y="207.5">GND52</text>
<text x="351.8" y="207.5">GND71</text>
<text x="366.9" y="205.9">Y15</text>
<text x="366.9" y="209.4">Y22</text>
<text x="50.1" y="211">3V3</text>
<text x="78.3" y="211.2">ALDO4</text>
<text x="122.3" y="214.7">FB4</text>
<text x="131.6" y="212.9">9</text>
<text x="154.7" y="212.6">C37</text>
<text x="164.1" y="212.6">22u</text>
<text x="308.4" y="212.9">P11</text>
<text x="318.6" y="211">GND53</text>
<text x="318.6" y="214.5">GND54</text>
<text x="351.8" y="211">GND72</text>
<text x="351.8" y="214.5">GND73</text>
<text x="366.9" y="212.9">AA5</text>
<text x="21.2" y="218.2">GND</text>
<text x="21.2" y="221.8">GND</text>
<text x="35.3" y="216.5">C36</text>
<text x="35.3" y="220">C38</text>
<text x="44.1" y="216.5">2.2uf</text>
<text x="44.1" y="220">2.2uf</text>
<text x="54.7" y="220">1V8</text>
<text x="71.3" y="216.5">13</text>
<text x="71.3" y="220">12</text>
<text x="78.3" y="218.2">BLDOIN</text>
<text x="78.3" y="221.8">BLDO1</text>
<text x="112.8" y="220">CPUSLDO</text>
<text x="131.6" y="218.2">10</text>
<text x="137.6" y="218.2">VDD_09USB</text>
<text x="155.2" y="221.8">C39</text>
<text x="164" y="218.2">2.2u</text>
<text x="194" y="218">VCC_DRAM</text>
<text x="308.4" y="216.5">P13</text>
<text x="308.4" y="220">P15</text>
<text x="318.6" y="218">GND55</text>
<text x="318.6" y="221.6">GND56</text>
<text x="351.8" y="218">GND74</text>
<text x="351.8" y="221.6">GND75</text>
<text x="366.9" y="216.5">AB4</text>
<text x="366.9" y="220">AB10</text>
<text x="71.3" y="223.5">14</text>
<text x="78.3" y="225.3">BLDO2</text>
<text x="105.3" y="225.3">DLDO2/DC4SW</text>
<text x="131.6" y="223.5">11</text>
<text x="186.3" y="222.4" transform="rotate(-90 186.3 222.4)">GND</text>
<text x="275.2" y="223.3">GND</text>
<text x="308.2" y="223.5">R11</text>
<text x="308.2" y="227.1">R13</text>
<text x="318.6" y="225.1">GND57</text>
<text x="351.8" y="225.1">GND76</text>
<text x="366.9" y="223.5">AB14</text>
<text x="366.9" y="227.1">AB20</text>
<text x="49.4" y="232.4">PMU_SDA</text>
<text x="71.3" y="232.4">39</text>
<text x="131.6" y="232.4">28</text>
<text x="137.6" y="232.4">VCC_RTC</text>
<text x="160.5" y="232.4">2.2u</text>
<text x="206.4" y="232.4">C41</text>
<text x="220.5" y="232.4">C42</text>
<text x="234.6" y="232.4">C43</text>
<text x="248.7" y="232.4">C44</text>
<text x="262.8" y="232.4">C45</text>
<text x="276.9" y="232.4">C46</text>
<text x="291" y="232.4">C47</text>
<text x="308.2" y="230.6">R15</text>
<text x="318.6" y="228.6">GND58</text>
<text x="318.6" y="232.2">GND59</text>
<text x="351.8" y="228.6">GND77</text>
<text x="351.8" y="232.2">GND78</text>
<text x="366.9" y="230.6">AC1</text>
<text x="25.8" y="238.7" transform="rotate(-90 25.8 238.7)">VCC_PI</text>
<text x="38.8" y="237.6">NC</text>
<text x="38.8" y="234.1">NC</text>
<text x="49.4" y="239.4">AP_NMI</text>
<text x="49.4" y="235.9">PMU_SCK</text>
<text x="71.3" y="235.9">40</text>
<text x="71.3" y="239.4">38</text>
<text x="78.3" y="237.6">SCK</text>
<text x="78.3" y="234.1">SDA</text>
<text x="113" y="237.6">VBACKUP</text>
<text x="115.1" y="234.1">RTCLDO</text>
<text x="131.6" y="235.9">27</text>
<text x="160.5" y="235.9">C40</text>
<text x="175.7" y="236.5" transform="rotate(-90 175.7 236.5)">GND</text>
<text x="204.6" y="235.9">100nF</text>
<text x="218.7" y="235.9">100nF</text>
<text x="232.8" y="235.9">100nF</text>
<text x="246.9" y="235.9">100nF</text>
<text x="261.1" y="235.9">100nF</text>
<text x="275.2" y="235.9">100nF</text>
<text x="291" y="235.9">22u</text>
<text x="308.2" y="234.1">R18</text>
<text x="318.6" y="235.7">GND60</text>
<text x="351.8" y="235.7">GND79</text>
<text x="366.9" y="234.1">AC23</text>
<text x="38.8" y="244.7">NC</text>
<text x="38.8" y="241.2">10k</text>
<text x="49.4" y="242.9">AP_RESET</text>
<text x="71.3" y="242.9">29</text>
<text x="78.3" y="241.2">IRQ</text>
<text x="78.3" y="244.7">PWROK</text>
<text x="121.1" y="244.7">GND</text>
<text x="131.6" y="242.9">3</text>
<text x="29.3" y="249.3" transform="rotate(-90 29.3 249.3)">VCC_RTC</text>
<text x="71.3" y="246.5">30</text>
<text x="78.3" y="248.2">PWRON</text>
<text x="119.5" y="248.2">EPAD</text>
<text x="131.6" y="246.5">41</text>
<text x="199.3" y="248">GND</text>
<text x="301.7" y="248">GND</text>
<text x="372.2" y="248">GND</text>
<text x="152.4" y="253.3">3V3</text>
<text x="139.4" y="263.9">GND</text>
<text x="167.6" y="258.8">R8</text>
<text x="169.3" y="262.3">10k</text>
<text x="386.3" y="262.3">1.0</text>
<text x="261.1" y="264.1">Porject Yosemite</text>
<text x="199.3" y="274.5">GND</text>
<text x="389.8" y="271.2">1/1</text>
<text x="298.1" y="278.2">2021-09-08</text>
<text x="352.8" y="278.2">YuzukiTsuru</text>
</g>
</svg>
